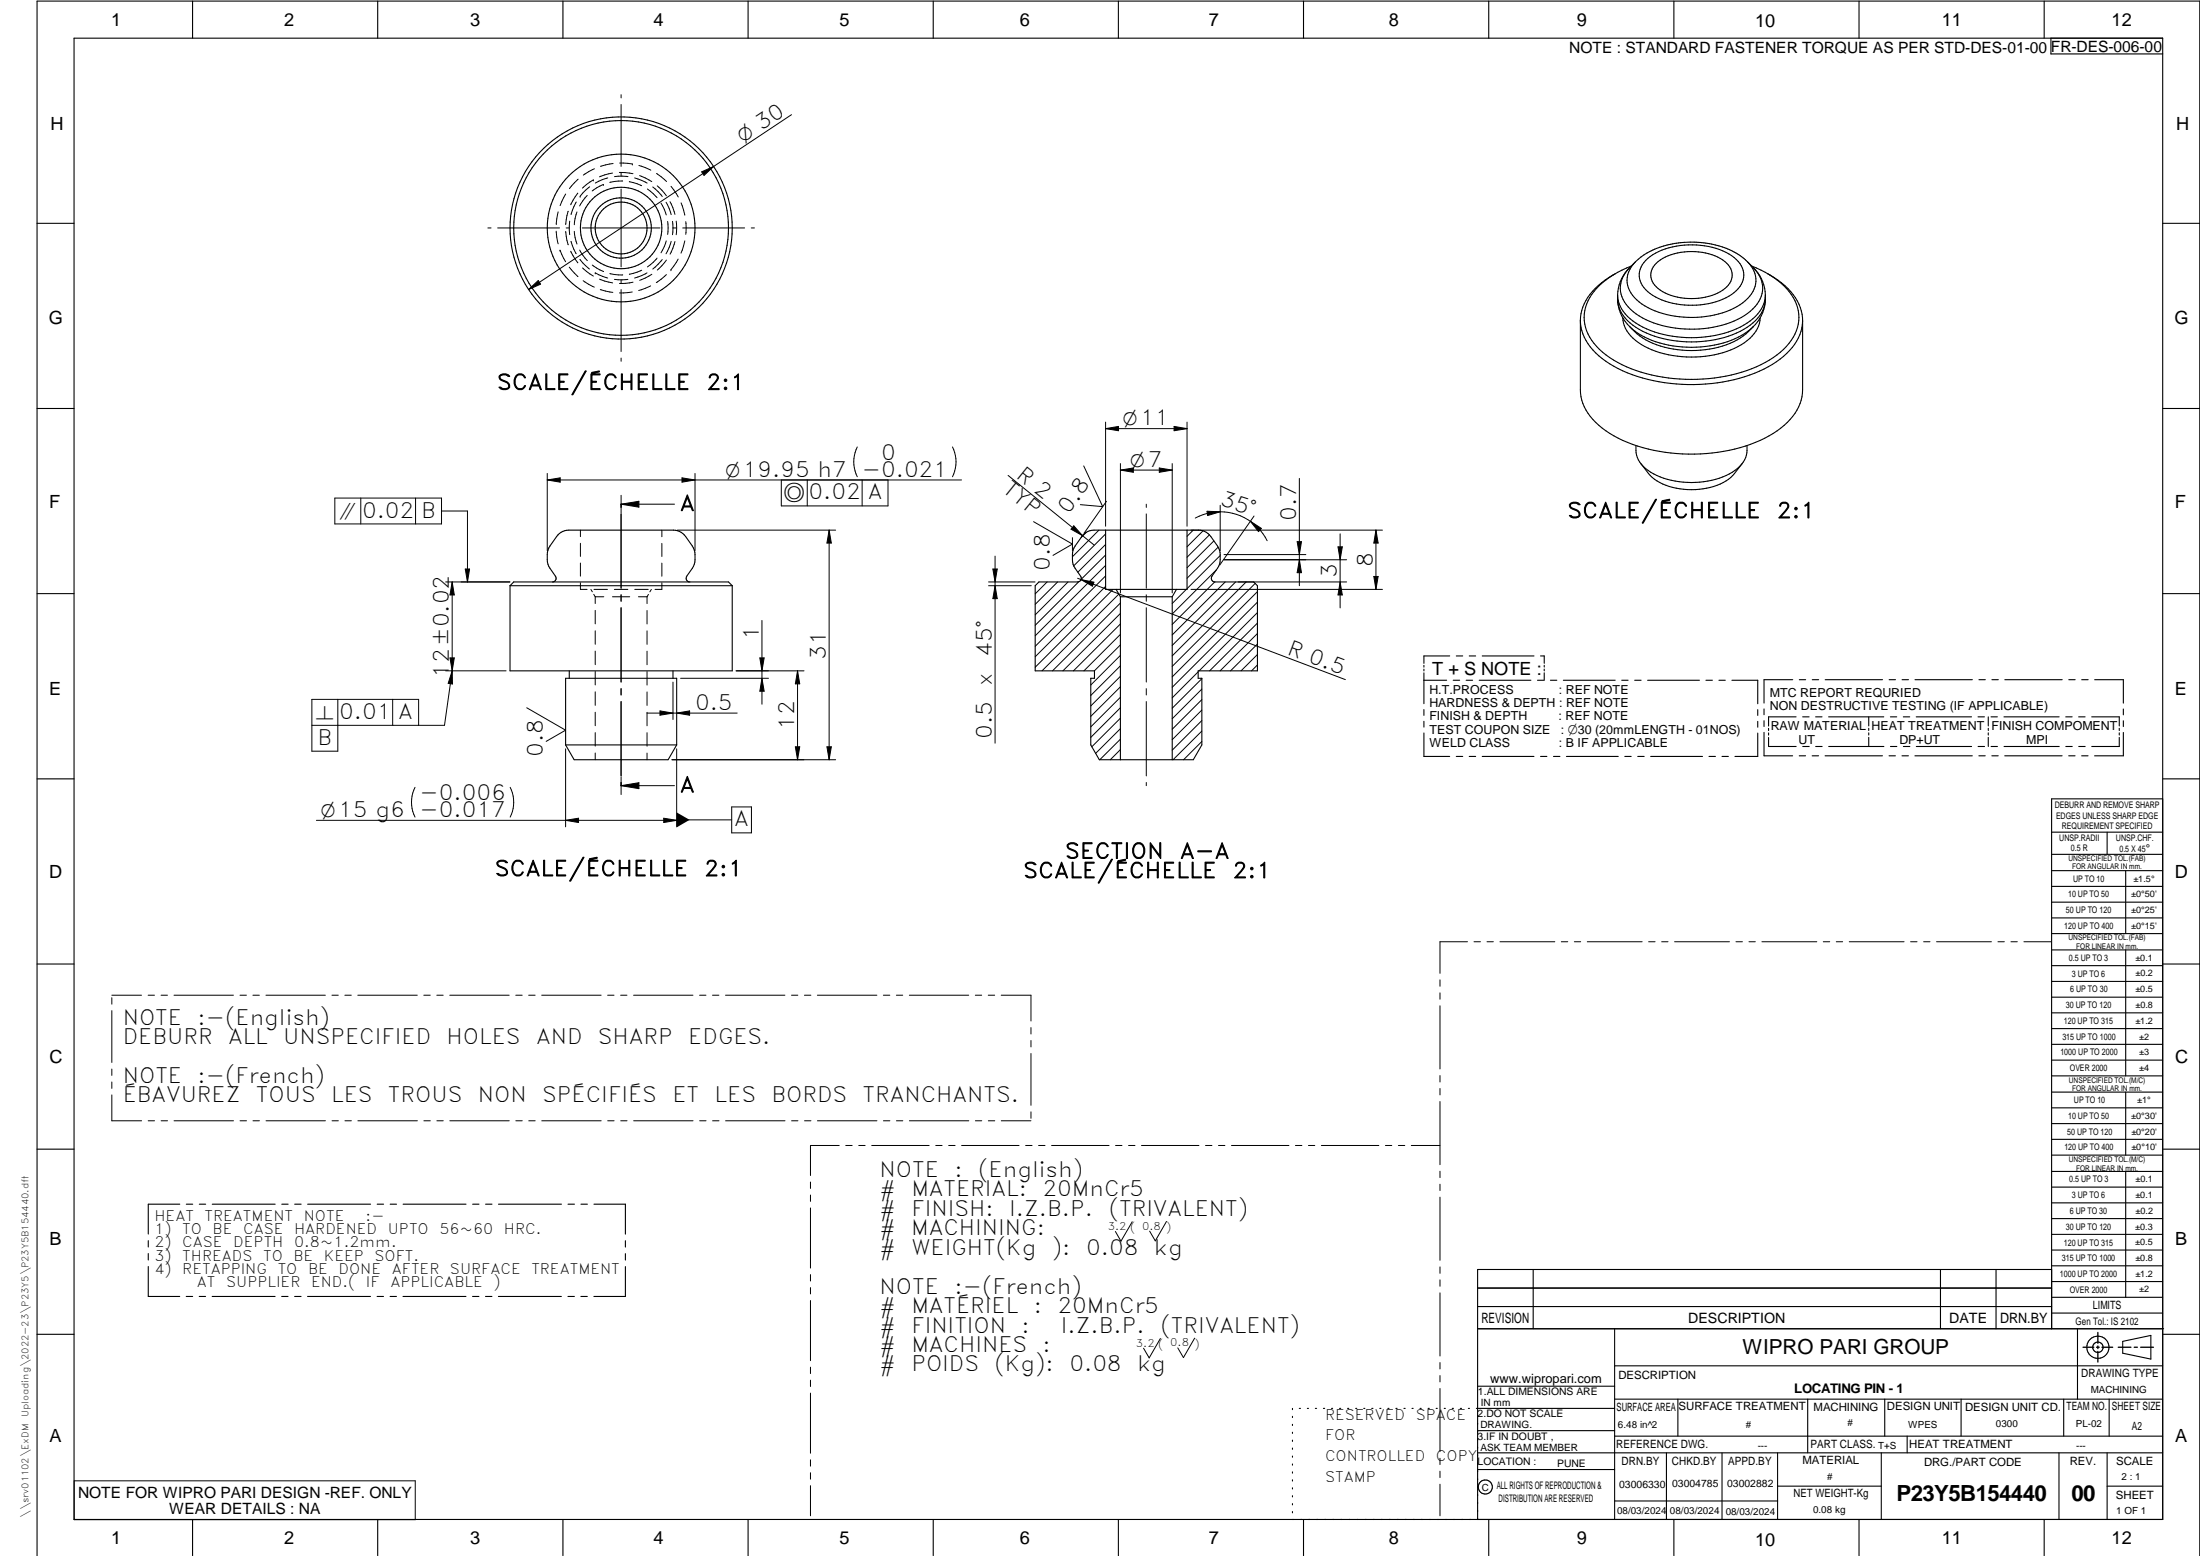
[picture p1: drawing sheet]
<svg xmlns="http://www.w3.org/2000/svg" width="594mm" height="420mm" viewBox="0 0 594 420" stroke-linecap="round" stroke-linejoin="round" font-family="sans-serif">
<g fill="none" stroke="#000" stroke-width=".3">
<path d="M20 10.3h564v400h-564zM52 .3v10M102 .3v10M152 .3v10M202 .3v10M252 .3v10M302 .3v10M352 .3v10M402 .3v10M452 .3v10M502 .3v10M552 .3v10"/>
<path d="M553.8 10.3v4.3h30.2M10 60.3h10M436.3 73.9a16.8 16.8 0 0 0-9.4 10.8l-.1 1.8M436.8 79.7v1.1M436.8 79.7a10 10 0 0 0 5.9 8.1 30.8 30.8 0 0 0 29.1-.6 9.6 9.6 0 0 0 4.9-7.5M439.5 72.9a10.4 10.4 0 0 0-2.7 6.8M440.1 72.2l-.6 .7M440.5 71.8a21.3 21.3 0 0 0-11.7 9.4 10.9 10.9 0 0 0 3.1 13.1 34.3 34.3 0 0 0 20.2 7.9 43.4 43.4 0 0 0 25.7-5 15 15 0 0 0 7.9-10.6 12.5 12.5 0 0 0-5.9-11l-3.1-2.1-3.7-1.7M441.7 70.7a18.9 18.9 0 0 1 8.5-4.5l2-.5a24.4 24.4 0 0 1 18.8 4.1 6.8 6.8 0 0 1 1.5 10.2 19.3 19.3 0 0 1-13 5.6 24.6 24.6 0 0 1-16.9-4.1 6.8 6.8 0 0 1-1.5-10.2l.6-.6-2.2 2.2M444.4 70.3a18.1 18.1 0 0 1 13.7-4.2 15.8 15.8 0 0 1 11.8 5.1 5.5 5.5 0 0 1-1.6 7.8 21.4 21.4 0 0 1-20.4 1.6 8 8 0 0 1-5.2-6l.2-1.9 .6-1.2zM447.2 71.1a15.7 15.7 0 0 1 14.2-2.6 7.7 7.7 0 0 1 6.3 5.2 5.2 5.2 0 0 1-3.2 5.1 16.6 16.6 0 0 1-16.7-.9 4.3 4.3 0 0 1-.6-6.8zM471.9 70.7l1.6 1.6"/>
<path d="M473.4 72.3a10.4 10.4 0 0 1 3.3 7.4M473.4 72.3a7.3 7.3 0 0 1-.1 11.1 24.5 24.5 0 0 1-17 5.5 24.7 24.7 0 0 1-16-5.3 7.2 7.2 0 0 1-.8-10.7M476.7 79.7v1.1M477.3 73.9a17.4 17.4 0 0 1 9.1 10.1 11.4 11.4 0 0 1-3.9 11.4 34.9 34.9 0 0 1-20.4 8.2 45.2 45.2 0 0 1-27.4-5.4 15.2 15.2 0 0 1-7.9-10.8v-.9M584 60.3h10M426.8 86.5v18.8a13.4 13.4 0 0 0 5.9 10.3 39.6 39.6 0 0 0 23.3 7 42.1 42.1 0 0 0 23.9-6.2 14.1 14.1 0 0 0 6.9-11.1v-18.8M436.8 80.8a10 10 0 0 0 5.9 8.1 30.8 30.8 0 0 0 29.1-.5 9.6 9.6 0 0 0 4.9-7.6M436.8 80.8a12 12 0 0 0 8.2 10.7 30.4 30.4 0 0 0 25.4-1l3.1-2.3a20.7 20.7 0 0 1-15.5 6.4 22.9 22.9 0 0 1-16.6-5.1l-1.4-1.3M438.2 85.8a9.7 9.7 0 0 0 5.9 7.8 29.1 29.1 0 0 0 26.1-.5 9.3 9.3 0 0 0 5.1-7.3M476.7 80.8a10.4 10.4 0 0 1-3.3 7.4M10 110.3h10M584 110.3h10"/>
<path d="M441.8 120.3a7.5 7.5 0 0 0 4.8 7.7 23.1 23.1 0 0 0 21.9-1 6.9 6.9 0 0 0 3.3-6.7M470.5 125.2a16.4 16.4 0 0 1-3.8 4.2 19.2 19.2 0 0 1-19.9 0 15.2 15.2 0 0 1-3.7-4.2M137.7 158.2v22.9h60v-22.9M137.7 158.2h60M137.7 158.2l1-1.1h58l1 1.1M186.3 157.1a1 1 0 0 1-.8-1.5 6.6 6.6 0 0 0 2.2-5.8l-.4-1.8-2.5-3.6-1.4-.9-1.5-.3h-28.9l-1 .3-.9 .6-2.6 3.3a6.3 6.3 0 0 0 0 6l1.6 2.5-.1 .8-.8 .4M292.5 144.4l1.3-.9 1.6-.3h28.8l1.1 .3 .9 .6 2.6 3.3a6.3 6.3 0 0 1 0 6l-1.5 2.2-.2 .9a.93 .93 0 0 0 1 .6h10.4l1 1.1v22.9h-16v2.1h1v17.9l-2.3 4h-25.3l-2.4-4v-17.9h1v-2.1h-16v-22.9l1-1.1h10.8l.6-.6-.1-.9a6.5 6.5 0 0 1-2.2-5.8l.4-1.8zM298.5 143.2v16h22v-16M301.4 159.2l1.1 1.9M317.7 159.2l-1.2 1.9M10 160.3h10M302.5 161.1v44"/>
<path d="M302.5 161.1h14M316.5 161.1v44M384.5 179.7v.4M391.5 177.1h-7v2M393.2 177.1h1.8M396.7 177.1h1.8M400.3 177.1h13.9M416 177.1h1v2M417 179.6v.5M584 160.3h10M153.7 181.1v2.1M181.7 181.1v2.1"/>
<path d="M384.5 180.7v.5M384.5 181.7v8.3M384.5 191.6v1.6M384.5 194.8v1.5M384.5 197.9v6.4h7M384.5 183.7h6.1M392.4 183.7h1.8M395.9 183.7h1.8M399.4 183.7h14M415.2 183.7h1.7M417 180.7v.4M417 181.7v2"/>
<path d="M418.7 183.7h1.7M422.2 183.7h14M437.9 183.7h1.7M441.4 183.7h1.8M444.9 183.7h14M460.7 183.7h1.7M464.2 183.7h1.7M467.7 183.7h7v6.3M474.7 191.6v1.6M474.7 194.8v1.6M474.7 198v6.3h-6.2M476.3 191.4v1.6"/>
<path d="M476.3 194.6v1.6M476.3 197.8v6.3h7.8M477.6 199.1v2.5h7.4M477.6 196.7v.6M477.6 197.9v.6M484.1 183.5h-7.8v6.3M485 193.6h-7.4v2.4M485.9 183.5h1.7M486.8 193.6h1.7M489.4 183.5h1.7M490.3 193.6h1.7M492.9 183.5h15.5"/>
<path d="M493.8 193.6h14.9M504.6 193.6v2.4M504.6 196.7v.6M504.6 197.9v.6M504.6 199.1v2.5M510.1 183.5h1.7M510.5 193.6h1.7M513.6 183.5h1.8M514 193.6h1.7M517.1 183.5h15.5M517.5 193.6h14.9M534.1 193.6h1.8"/>
<path d="M534.4 183.5h1.7M536.9 193.6v2.4M536.9 196.7v.6M536.9 197.9v.6M536.9 199.1v2.5M537.6 193.6h1.8M537.9 183.5h1.7M541.1 193.6h14.9M541.4 183.5h15.5M557.8 193.6h1.8M558.6 183.5h1.8M561.3 193.6h1.7"/>
<path d="M562.1 183.5h1.8M564.8 193.6h7.5v2.4M565.6 183.5h7.8v6.4M572.3 196.7v.6M572.3 197.9v.6M572.3 199.1v2.5h-7.5M573.4 191.5v1.5M573.4 194.6v1.6M573.4 197.8v6.3h-7.8M10 210.3h10M152.7 201.1v-17.9h30v17.9M152.7 201.1h30"/>
<path d="M152.7 201.1l2.3 4h25.4l2.3-4M393.2 204.3h1.8M396.7 204.3h1.8M400.3 204.3h13.9M416 204.3h1.7M419.5 204.3h1.7M423 204.3h14M438.8 204.3h1.7M442.2 204.3h1.8M445.7 204.3h14M461.5 204.3h1.7M465 204.3h1.7"/>
<path d="M485.9 204.1h1.7M486.8 201.6h1.7M489.3 204.1h1.8M490.3 201.6h1.7M492.8 204.1h15.5M493.8 201.6h14.9M510.1 204.1h1.7M510.5 201.6h1.7M513.6 204.1h1.7M514 201.6h1.7M517.1 204.1h15.5M517.5 201.6h14.9"/>
<path d="M534.2 201.6h1.7M534.4 204.1h1.7M537.7 201.6h1.7M537.9 204.1h1.7M541.2 201.6h14.9M541.4 204.1h15.4M557.8 201.6h1.8M558.6 204.1h1.7M561.3 201.6h1.8M562.1 204.1h1.8M584 215.7h-30v143.1M584 210.3h10"/>
<path d="M554 230.7h30M554 224.7h30M554 235.1h30M554 239.4h30M569 224.7v6M574 235.1v17M554 243.6h30M554 247.9h30M554 252.1h30M554 256.5h30M574 256.5v34M10 260.3h10"/>
<path d="M554 260.8h30M554 265h30M554 269.3h30M554 273.5h30M554 277.7h30M584 260.3h10M554 282h30M554 286.3h30M554 290.5h30M554 294.9h30M554 299.1h30M574 294.9v17"/>
<path d="M10 310.3h10M554 303.4h30M554 307.7h30M554 311.9h30M554 316.3h30M574 316.3v34M584 310.3h10M40 335v1.7M40 338.5v1.7M48.5 325.2h-8.5v8M50.3 325.2h1.7M53.8 325.2h1.7"/>
<path d="M57.3 325.2h17M76.1 325.2h1.7M79.6 325.2h1.7M83.1 325.2h17M101.8 325.2h1.8M105.4 325.2h1.7M108.9 325.2h17M127.6 325.2h1.7M131.1 325.2h1.8M134.6 325.2h17M153.4 325.2h1.7M156.9 325.2h1.7"/>
<path d="M160.4 325.2h8.5v8M168.9 335v1.7M168.9 338.5v1.8M554 320.5h30M554 324.8h30M554 329.1h30M554 333.3h30M554 337.5h30M40 342v8.1h8.5M50.3 350.1h1.7M53.8 350.1h1.7M57.3 350.1h17"/>
<path d="M76.1 350.1h1.7M79.6 350.1h1.7M83.1 350.1h16.9M101.8 350.1h1.8M105.3 350.1h1.8M108.8 350.1h17M127.6 350.1h1.7M131.1 350.1h1.7M134.6 350.1h17M153.4 350.1h1.7M156.9 350.1h1.7M168.9 342v8.1h-8.5"/>
<path d="M399 358.8h185.3M399 352.8h155M399 347.8h155M414 342.8v16M436 358.8v51.5M524 342.8v16M539 342.8v16M554 342.8h-155v67.5M554 341.8h30M554 346.1h30M554 350.3h30M554 354.6h30"/>
<path d="M561 358.8v19M10 360.3h10M399 374.3h37M436 377.8h148M453.1 377.8v10M488.1 377.8v14.5M508.9 377.8v10M529.6 377.8v10M557.3 377.8v10M569.5 377.8v10M573.2 362.2l7.6-1.6v6.4l-7.6-1.6zM584 368.8h-148"/>
<path d="M584 360.3h10M349 380.3v.3M349 382.4v.4M349 384.6v.3M349 386.7v.4M349 388.9v.3M349 391v.4M349 393.2v.3M349 395.3v.3M349 397.4v.4M349 399.6v.3M350.9 380.3h.3"/>
<path d="M353 380.3h.3M355.2 380.3h.3M357.4 380.3h.3M359.6 380.3h.3M361.7 380.3h.3M363.9 380.3h.3M366.1 380.3h.3M368.3 380.3h.3M370.4 380.3h.3M372.6 380.3h.3M374.8 380.3h.3M376.9 380.3h.4"/>
<path d="M379.1 380.3h.3M381.3 380.3h.3M383.4 380.3h.4M385.6 380.3h.4M387.8 380.3h.3M390 380.3h.3M392.1 380.3h.4M394.3 380.3h.4M396.5 380.3h.3M399 392.3h185M399 386.3h37M399 396.8h37"/>
<path d="M436 380.3h-37.3M436 387.8h148M450 392.3v18M465 392.3v18M480 392.3v18M508 392.3v18M515 387.8v4.5M556 392.3v18M569 392.3v18M52 410.3v9.8M102 410.3v9.8M152 410.3v9.8"/>
<path d="M202 410.3v9.8M252 410.3v9.8M302 410.3v9.8M349 401.7v.4M349 403.9v.3M349 406v.4M349 408.2v.3M352 410.3v9.8M402 410.3v9.8M436 405.3h44M452 410.3v9.8M480 401.3h28"/>
<path d="M502 410.3v9.8M552 410.3v9.8M569 401.3h15M10 420.1v-419.8h584v419.8"/>
<circle cx="167.7" cy="61.6" r="29"/>
<circle cx="167.7" cy="61.6" r="11"/>
<circle cx="167.7" cy="61.6" r="7"/>
<circle cx="167.7" cy="61.6" r="20"/>
<circle cx="167.7" cy="61.5" r="8.2"/>
<circle cx="167.7" cy="61.6" r="30"/>
<circle cx="566.5" cy="363.8" r="3"/>
<circle cx="566.5" cy="363.8" r="1.41"/>
<circle cx="401.1" cy="401.5" r="1.91"/>
</g>
<g fill="none" stroke="#000" stroke-width=".27">
<path d="M167.7 25.6v.8M167.7 28.2v16.7M213.7 31l-71 47.2M150.7 57.2l-.5 3.4M152.8 52.4l-1.5 3.1M153.4 57l-.6 3.6M153.9 59.7v3.7M155.6 54.5l-1.4 3.4M155.8 57.2l-.5 1.8-.2 1.7M156 52.2l-1.9 3.1M156 52.2h.1M156.1 48.4l-2.3 2.5"/>
<path d="M156.6 53h.1M158.6 52.8l-2.1 2.8M159.2 50.4l-2.5 2.6M160.2 48.6l-2.9 2.2M160.2 48.6h.1M160.5 45.6l-3 1.7M162.9 49.8l-3 1.8M162.9 49.8h.1M164.1 48l-3.3 1.4M165.4 46.7l-3.5 1.1M165.6 44.2l-3.4 .7M167.3 46.6l3.6 .3"/>
<path d="M167.3 44l3.5 .3M167.7 46.7v.9M167.7 51.1v21M168.1 48.9l-3.5 .4M169.6 47.7h-3.7M169.9 49.1l3.4 1M170.8 44.3h.1M171.4 48l3.3 1.4M172.5 44.7l3.2 1.3M172.7 47.4l3.3 1.6M174.8 51l2.6 2.4M176.3 50.5l2.5 2.6"/>
<path d="M177.3 46.8l2.7 2.2M177.5 50.2l2.5 2.7M178.5 54.8l1.4 3.2M179.9 54.6l.8 1.7 .5 1.7M180.3 59.8v3.5M180.9 54.5l1.4 3.4M181.2 50.3l1.9 2.9M181.6 59.8l.1 1.8M182.6 59.7v3.7M183.9 54.8l1 3.3M185.2 59.9v3.4M189.5 46.4l3.2-1.4-2.6 2.4z"/>
<path d="M131.7 61.6h.9M134.4 61.6h16.7M142.7 78.2l2.6-2.4 .7 .9zM150.2 62.4l.5 3.4M151.2 67.6h.1M151.2 67.6l1.5 3.1M152.8 62.5l.6 3.6M152.9 61.6h.8M153.7 72.1l2.4 2.6M154.1 67.8l1.9 3.2M154.2 65.2l1.4 3.3M155.1 62.5l.2 1.6 .5 1.8"/>
<path d="M156.5 67.5l2.1 2.9M156.6 70.1l2.6 2.5M157.2 61.6h21M157.3 72.3l2.9 2.2M157.5 75.8l3 1.7M159.9 71.6l3 1.7M160.7 73.7h.1M160.7 73.7l3.4 1.4M161.9 75.4l3.5 1M162.1 78.2l3.4 .8M162.9 73.3h.1M164.7 73.9l3.5 .3"/>
<path d="M165.9 75.4h3.7M167.7 75.6v.8M167.7 78.2v16.7M170.7 78.8l-3.4 .3M170.9 76.2l-3.6 .3M173.3 73l-3.4 1M174.7 73.7l-3.3 1.4M175.7 77.2l-3.2 1.2M176 74.1l-3.3 1.6M177.4 69.7l-2.6 2.4M178.8 70.1l-2.5 2.5M179.9 65l-.5 1.6-.9 1.7"/>
<path d="M180 74.1l-2.8 2.2M180 70.2l-2.5 2.7M181.2 72.8h.1M181.2 65.2l-1.4 3.3M181.7 61.6l-.1 1.8M181.7 61.6h.9M182.3 65.2l-1.4 3.4M183.1 70l-1.9 2.8M184.4 61.6h16.7M184.9 65l-1 3.3M202.9 61.6h.8M167.7 96.7v.9"/>
<path d="M298.5 114v28.1M298.5 115.7l3.5-.6v1.2zM298.5 115.7h22M317 115.1l3.5 .6-3.5 .6zM320.5 114v28.1M90.4 134.5h28.8v7h-28.8zM97.4 134.5v7M112.2 134.5v7M119.2 138h7v19.1M147.8 129.6l3.5-.6v1.2zM147.8 127.8v20.9M147.8 129.6h111.8"/>
<path d="M167.7 133.8v4.8M167.7 138.8v20M167.7 136.1h14.4M167.7 136.1l4.8-.7v1.5zM184.2 129l3.5 .6-3.5 .6zM187.7 127.8v20.9M218 129.6v7M231.5 120.7a9 9 0 0 0 0 8M232.8 129.6v7M239.8 129.6v7h-28.8v-7M257.2 120.7a9 9 0 0 1 0 8M272.2 128.4l23.2 18.8"/>
<path d="M292.6 125.8l5.2 11-6.1-.5M298.8 135.4l-6.1 8.6M302.5 125.2v34.9M302.5 126.9l3.5-.5v1.1zM302.5 126.9h14M309.5 136.1v.9M309.5 138.8v20M313 126.4l3.5 .5-3.5 .6zM316.5 125.2v34.9M325.9 138l3.6 .2-3.4 1zM329.5 138.2a14.2 14.2 0 0 1 12.7 7.8M329.5 136.4v12.3"/>
<path d="M329.5 138.2l-3.5 .4-3.2 1.3M338.6 139.3l-9.2 13.3M350.9 129.2v29M120.3 157.1h17.4M122.1 157.1v24M122.1 157.1l.6 3.6h-1.2zM125.6 153.6h1.2l-.6 3.5zM156.7 157.4v1.8h1.8M156.7 143.2v1.7M156.7 146.7v3.5M156.7 152v3.6M159.6 159.2l.3 .6"/>
<path d="M160.4 159.2h3.6M165.9 159.2h3.6M171.4 159.2h3.6M175.9 159.2l-.4 .6M178.7 157.4v1.8h-1.8M178.7 143.2v1.7M178.7 146.7v3.6M178.7 152.1v3.5M182.9 143.2h42.8M223.9 143.2l.6 3.4h-1.2zM223.9 143.2v61.9M266.9 158.2h11.6"/>
<path d="M266.9 157.1h12.6M268.1 153.6h1.2l-.6 3.5zM268.7 158.2l.6 3.4h-1.2zM268.7 150.2v50.5M279.1 140.9l10.5 6-5.3 3.1M282.8 157.1l-3.3 3.3M285.6 157.1l-6.1 6.1M288.4 157.1l-8.9 8.9M289.6 145.2v3.5M290 142l2.3 2.6-3.1-1.7zM291 156.1l72.3 27.4M291.3 157.1l-11.8 11.7"/>
<path d="M291.9 156.5l3.5 .7-.4 1.1zM293.3 143.7l-1.4 1.5M296.7 143.2l-7.1 7.1M298.5 149.9l-6.6 6.6M298.5 152.7l-19 19M298.5 155.5l-19 19M298.5 158.3l-19 19M298.5 144.2l-8.5 8.6M298.5 147l-7.4 7.5M300.6 159.2l-21.1 21M320.4 159.2l-3.9 3.8M321.6 159.2h51.7"/>
<path d="M321.6 143.2h51.7M322.2 143.2l-1.7 1.6M324.9 143.3l-4.4 4.4M326.6 144.4l-6.1 6.1M327.8 146.1l-7.3 7.2M328 157.1l-11.5 11.5M328.5 153.9l-12 11.9M328.9 147.7l-8.4 8.4M329.5 150l-9 9M330.5 151.2h33.1M330.5 149.8h22.1M330.8 157.1l-14.3 14.3"/>
<path d="M333.7 157.1l-17.2 17.2M334.4 157.1h29.2M336.5 157.1l-20 20M337.6 140.8l3 1.9-.8 .9zM338.9 157.5l-22.4 22.4M339.5 159.8l-23 23M350.3 146.3h1.1l-.5 3.5zM350.9 151.2l.5 3.4h-1.1zM361.3 147.7h1.2l-.6 3.5zM361.9 144.1v20M361.9 157.1l.6 3.6h-1.2zM371 155.7h1.1l-.5 3.5z"/>
<path d="M371.6 143.2l.5 3.4h-1.1zM371.6 143.2v16M121.5 177.7h1.2l-.6 3.4zM160.3 160.5l.4 .6M160.7 161.1v1.9M160.7 164.8v3.7M160.7 170.3v3.7M160.7 175.8v3.7M160.7 161.1h2.3M165.4 161.1h4.6M167.7 160.6v1.7M167.7 164.1v20.1"/>
<path d="M172.4 161.1h2.3M174.7 161.1v1.9M174.7 164.8v3.7M174.7 170.3v3.7M174.7 175.8v3.7M175.1 160.5l-.4 .6M205.2 177.7h1.1l-.5 3.4zM205.8 167.5v22.7M302.1 160.4l-20.7 20.7M302.5 177l-8 8M302.5 179.8l-8 8M302.5 174.1l-7 7"/>
<path d="M302.5 171.3l-9.8 9.8M302.5 168.5l-12.6 12.6M302.5 165.7l-15.5 15.4M302.5 162.8l-18.3 18.3M309.5 160.6v1.7M309.5 164.1v20.1M339.5 179.6l-1.5 1.5M339.5 171.1l-10 10M339.5 176.7l-4.4 4.4M339.5 168.3l-12.9 12.8M339.5 162.6l-23 23M339.5 173.9l-7.2 7.2"/>
<path d="M339.5 165.4l-15.7 15.7M91.2 188.8v14h-7v-14h28.8v7.1M106 188.8v7.1M120.3 181.1h16.4M122.1 181.1l.1 3.6-1.2-.2zM122.1 181.1l-2.1 14.8h-35.8M142.2 191.1l10.5 6.1-5.2 3M160.7 181.3v3.7M160.7 186.8v3.7M160.7 192.3v3.7M160.7 197.8v3.7M167.7 185.9v1.8"/>
<path d="M167.7 189.4v20.1M174.7 181.3v3.7M174.7 186.8v3.7M174.7 192.3v3.7M174.7 197.8v3.7M174.7 192.6h24.4M178.2 192l3.5 .6-3.5 .5zM181.7 184.2v10.1M182.7 192.6l3.5-.6v1.1zM183.8 183.2h23.7M198.8 181.1h18.3M205.8 183.2l.5 3.4h-1.1z"/>
<path d="M215.4 181.1v24M215.4 181.1l.6 3.6h-1.2zM302.5 182.6l-8 8M302.5 185.5l-8 7.9M302.5 188.3l-8 8M302.5 191.1l-8 8M302.5 199.6l-5.5 5.5M302.5 193.9l-7.7 7.8M302.5 196.8l-6.6 6.6M309.5 185.9v1.8M309.5 189.4v20.1M323.5 181.4l-7 7"/>
<path d="M324.5 197.4l-7.7 7.7M324.5 183.3l-8 7.9M324.5 186.1l-8 8M324.5 188.9l-8 8M324.5 191.7l-8 8M324.5 194.6l-8 8M112.1 212.6a9 9 0 0 0 0 8M137.8 212.6a9 9 0 0 1 0 8M152.7 202.2v21.1M160.7 203.3v1.8M167.7 212.2l4.8-.9v1.7zM167.7 209.8v4.7"/>
<path d="M167.7 212.2h14.4M174.7 203.3v1.8M181.5 205.1h44.2M182.7 202.2v21.1M197.6 217.9h5.3v7h-5.3zM214.8 201.7h1.2l-.6 3.4zM223.3 201.7h1.2l-.6 3.4zM302.5 202.4l-2.7 2.7M309.5 211.3v.9M324.5 200.2l-4.9 4.9M85.4 221.5h97.3M152.7 221.5l3.5-.6v1.2z"/>
<path d="M179.2 220.9l3.5 .6-3.5 .6zM182.7 221.4h14.9M396.3 254.3h-7.5v8.5M398 254.3h1.8M401.5 254.3h1.8M405 254.3h14.9M421.6 254.3h1.7M425.1 254.3h1.7M428.6 254.3h14.8M445.2 254.3h1.7M448.7 254.3h1.7M452.2 254.3h14.8"/>
<path d="M468.8 254.3h1.7M472.3 254.3h1.7M475.8 254.3h14.8M492.4 254.3h1.7M495.9 254.3h1.7M499.4 254.3h14.8M515.9 254.3h1.8M519.4 254.3h1.8M522.9 254.3h14.9M539.5 254.3h1.7M543 254.3h1.7M546.5 254.3h7.4"/>
<path d="M30.2 268.7h8M30.2 269.4v1.7M30.2 272.9v14M40 268.7h1.7M43.5 268.7h1.7M47 268.7h16M64.8 268.7h1.7M68.3 268.7h1.7M71.8 268.7h16.1M89.6 268.7h1.7M93.1 268.7h1.8M96.6 268.7h16.1"/>
<path d="M114.4 268.7h1.8M118 268.7h1.7M121.4 268.7h16.1M139.3 268.7h1.7M142.8 268.7h1.7M146.3 268.7h16M164.1 268.7h1.7M167.6 268.7h1.7M171.1 268.7h16M188.9 268.7h1.7M192.4 268.7h1.7M195.9 268.7h16.1"/>
<path d="M213.7 268.7h1.7M217.2 268.7h1.8M220.7 268.7h16.1M238.5 268.7h1.8M242.1 268.7h1.7M245.5 268.7h16.1M263.4 268.7h1.7M266.9 268.7h1.7M270.4 268.7h8v7M278.4 277.5v1.7M388.8 264.6v1.7M388.8 268.1v1.7"/>
<path d="M388.8 271.6v17M30.2 295.7v6.9h8M30.2 288.7v1.7M30.2 292.2v1.7M278.4 281v1.7M278.4 284.5v14M388.8 290.4v1.8M388.8 293.9v1.8M388.8 297.4v17.1M40 302.6h1.7M43.5 302.6h1.7M47 302.6h16"/>
<path d="M64.8 302.6h1.8M68.3 302.6h1.8M71.8 302.6h16.1M89.7 302.6h1.7M93.1 302.6h1.8M96.6 302.6h16.1M114.5 302.6h1.7M118 302.6h1.7M121.5 302.6h16M139.3 302.6h1.7M142.8 302.6h1.7M146.3 302.6h16"/>
<path d="M164.1 302.6h1.7M167.6 302.6h1.7M171.1 302.6h16M188.9 302.6h1.8M192.4 302.6h1.8M195.9 302.6h16.1M213.8 302.6h1.7M217.2 302.6h1.8M218.9 319.2v1.7M220.7 302.6h16.1M226.6 309.3h-7.7v8.1M228.4 309.3h1.7"/>
<path d="M231.9 309.3h1.7M235.4 309.3h15.5M238.6 302.6h1.7M242.1 302.6h1.7M245.6 302.6h16M252.7 309.3h1.7M256.2 309.3h1.7M259.7 309.3h15.5M263.4 302.6h1.7M266.9 302.6h1.7M270.4 302.6h8M277 309.3h1.7"/>
<path d="M278.4 300.2v1.8M280.5 309.3h1.7M284 309.3h15.5M301.2 309.3h1.8M304.8 309.3h1.7M308.2 309.3h15.6M325.5 309.3h1.8M329 309.3h1.8M332.5 309.3h15.6M349.8 309.3h1.8M353.3 309.3h1.7M356.8 309.3h15.5"/>
<path d="M374.1 309.3h1.7M377.6 309.3h1.7M381.1 309.3h7.7M388.8 316.3v1.7M388.8 319.8v1.7M218.9 322.7v1.7M218.9 326.2v16.2M305.7 329.9l-3 5.3-1.5-2.7M315 329.8l-3 5.3-1.6-2.7M388.8 323.3v17M218.9 344.2v1.7M218.9 347.7v1.7"/>
<path d="M218.9 351.2v16.2M388.8 342.1v1.7M388.8 345.6v1.7M388.8 349.1v17.1M218.9 369.2v1.7M218.9 372.7v1.7M218.9 376.2v16.2M313.3 361.4l-3 5.3-1.5-2.7M322.6 361.3l-3 5.3-1.6-2.6M388.8 367.9v1.8M388.8 371.4v1.7M388.8 374.9v17.1"/>
<path d="M20 399.9h92.1v10.5h-92.1zM218.9 394.2v1.7M218.9 397.7v1.7M388.8 393.8v1.7M388.8 397.3v1.7M218.9 401.2v8.1M388.8 400.8v8.5"/>
</g>
<path d="M566.5 359.8v2.9M562.5 363.8h2.9M566.1 363.8h.8M566.5 363.5v.7M566.5 364.9v2.9M567.6 363.8h2.9M572 363.8h3.4M576.3 363.8h.9M578.1 363.8h3.4" fill="none" stroke="#000" stroke-width=".36"/>
<g fill="#000">
<path d="M189.5 46.4l3.2-1.4-2.6 2.4zM142.7 78.2l2.6-2.4 .7 .9zM298.5 115.7l3.5-.6v1.2zM317 115.1l3.5 .6-3.5 .6zM147.8 129.6l3.5-.6v1.2zM167.7 136.1l4.8-.7v1.5zM184.2 129l3.5 .6-3.5 .6zM302.5 126.9l3.5-.5v1.1zM313 126.4l3.5 .5-3.5 .6zM325.9 138l3.6 .2-3.4 1zM125.6 153.6h1.2l-.6 3.5zM223.9 143.2l.6 3.4h-1.2z"/>
<path d="M268.1 153.6h1.2l-.6 3.5zM290 142l2.3 2.6-3.1-1.7zM291.9 156.5l3.5 .7-.4 1.1zM337.6 140.8l3 1.9-.8 .9zM350.9 151.2l.5 3.4h-1.1zM350.3 146.3h1.1l-.5 3.5zM361.3 147.7h1.2l-.6 3.5zM371.6 143.2l.5 3.4h-1.1zM371 155.7h1.1l-.5 3.5zM122.1 157.1l.6 3.6h-1.2zM121.5 177.7h1.2l-.6 3.4zM205.2 177.7h1.1l-.5 3.4z"/>
<path d="M268.7 158.2l.6 3.4h-1.2zM361.9 157.1l.6 3.6h-1.2zM122.1 181.1l.1 3.6-1.2-.2zM178.2 192l3.5 .6-3.5 .5zM182.7 192.6l3.5-.6v1.1zM205.8 183.2l.5 3.4h-1.1zM215.4 181.1l.6 3.6h-1.2zM167.7 212.2l4.8-.9v1.7zM182.7 219.4l3.5 2-3.5 2zM214.8 201.7h1.2l-.6 3.4zM223.3 201.7h1.2l-.6 3.4zM152.7 221.5l3.5-.6v1.2z"/>
<path d="M179.2 220.9l3.5 .6-3.5 .6z"/>
</g>
<g font-size="6">
<text x="512.1" y="405.2">P23Y5B154440</text>
<text x="559.4" y="405.2">00</text>
</g>
<g font-size="5.7">
<text x="134.2" y="105.2">SCALE/ÉCHELLE</text>
<text x="190.7" y="105.2">2:1</text>
<text x="237.9" y="124.2">0</text>
<text x="274.2" y="128.8" transform="rotate(39 274.2 128.8)">R 2</text>
<text x="183.6" y="137.9">A</text>
<text x="218.3" y="134.9">0.02 A</text>
<text x="270.4" y="132.5" transform="rotate(39 270.4 132.5)">TYP</text>
<text x="329.2" y="136.5" transform="rotate(17 329.2 136.5)">35°</text>
<text x="97.8" y="139.7">0.02 B</text>
<text x="288.7" y="139.1" transform="rotate(-55 288.7 139.1)">0.8</text>
<text x="350" y="140.6" transform="rotate(-90 350 140.6)">0.7</text>
<text x="423.2" y="139.9">SCALE/ÉCHELLE</text>
<text x="479.8" y="139.9">2:1</text>
<text x="283.5" y="154.1" transform="rotate(-90 283.5 154.1)">0.8</text>
<text x="370.7" y="153.1" transform="rotate(-90 370.7 153.1)">8</text>
<text x="361" y="156.1" transform="rotate(-90 361 156.1)">3</text>
<text x="204.9" y="172.7" transform="rotate(-90 204.9 172.7)">1</text>
<text x="223" y="178.1" transform="rotate(-90 223 178.1)">31</text>
<text x="267.8" y="177.3" transform="rotate(-90 267.8 177.3)">45°</text>
<text x="347.3" y="176.5" transform="rotate(21 347.3 176.5)">R 0.5</text>
<text x="121.2" y="183" transform="rotate(-90 121.2 183)">12±0.02</text>
<text x="267.8" y="185.1" transform="rotate(-90 267.8 185.1)">x</text>
<text x="187.7" y="191.7">0.5</text>
<text x="91.6" y="194.1">0.01 A</text>
<text x="214.5" y="197.1" transform="rotate(-90 214.5 197.1)">12</text>
<text x="85.7" y="201.1">B</text>
<text x="267.8" y="199.5" transform="rotate(-90 267.8 199.5)">0.5</text>
<text x="146.6" y="204.3" transform="rotate(-90 146.6 204.3)">0.8</text>
<text x="183.6" y="213.9">A</text>
<text x="113.3" y="216.1">-0.006</text>
<text x="198.3" y="223.1">A</text>
<text x="287.6" y="231.8">SECTION</text>
<text x="318.6" y="231.8">A-A</text>
<text x="133.6" y="236.5">SCALE/ÉCHELLE</text>
<text x="190.2" y="236.5">2:1</text>
<text x="276.3" y="237.1">SCALE/ÉCHELLE</text>
<text x="332.9" y="237.1">2:1</text>
<text x="33.1" y="276.7">NOTE</text>
<text x="33.1" y="281.9">DEBURR</text>
<text x="53.3" y="276.7">:-(English)</text>
<text x="61.6" y="281.9">ALL</text>
<text x="76.5" y="281.9">UNSPECIFIED</text>
<text x="120.6" y="281.9">HOLES</text>
<text x="144.8" y="281.9">AND</text>
<text x="161.5" y="281.9">SHARP</text>
<text x="185.9" y="281.9">EDGES.</text>
<text x="33.1" y="292.4">NOTE</text>
<text x="53.4" y="292.4">:-(French)</text>
<text x="33.1" y="297.7">ÉBAVUREZ</text>
<text x="69.1" y="297.7">TOUS</text>
<text x="89.4" y="297.7">LES</text>
<text x="104.8" y="297.7">TROUS</text>
<text x="129.1" y="297.7">NON</text>
<text x="146.4" y="297.7">SPÉCIFIÉS</text>
<text x="181.6" y="297.7">ET</text>
<text x="193" y="297.7">LES</text>
<text x="208.3" y="297.7">BORDS</text>
<text x="232.9" y="297.7">TRANCHANTS.</text>
<text x="237.5" y="317.8">NOTE</text>
<text x="257.7" y="317.8">:</text>
<text x="264.2" y="317.8">(English)</text>
<text x="237.5" y="323.1">#</text>
<text x="246.1" y="323.1">MATERIAL:</text>
<text x="281.5" y="323.1">20MnCr5</text>
<text x="237.5" y="328.3">#</text>
<text x="246.1" y="328.3">FINISH:</text>
<text x="272.5" y="328.3">I.Z.B.P.</text>
<text x="299.4" y="328.3">(TRIVALENT)</text>
<text x="237.5" y="333.6">#</text>
<text x="246.1" y="333.6">MACHINING:</text>
<text x="237.5" y="338.8">#</text>
<text x="246.1" y="338.8">WEIGHT(Kg</text>
<text x="284" y="338.8">):</text>
<text x="293.3" y="338.8">0.08</text>
<text x="311.6" y="338.8">kg</text>
<text x="237.5" y="349.3">NOTE</text>
<text x="257.7" y="349.3">:-(French)</text>
<text x="237.5" y="354.6">#</text>
<text x="237.5" y="359.8">#</text>
<text x="246.1" y="354.6">MATÉRIEL</text>
<text x="246.1" y="359.8">FINITION</text>
<text x="275.9" y="359.8">:</text>
<text x="279.2" y="354.6">:</text>
<text x="285.6" y="354.6">20MnCr5</text>
<text x="286.5" y="359.8">I.Z.B.P.</text>
<text x="313.4" y="359.8">(TRIVALENT)</text>
<text x="237.5" y="365.1">#</text>
<text x="246.1" y="365.1">MACHINES</text>
<text x="281.6" y="365.1">:</text>
<text x="237.5" y="370.3">#</text>
<text x="246.1" y="370.3">POIDS</text>
<text x="268.6" y="370.3">(Kg):</text>
<text x="288.8" y="370.3">0.08</text>
<text x="307.1" y="370.3">kg</text>
</g>
<text font-size="5.6" x="470.5" y="365.5">WIPRO PARI GROUP</text>
<g font-size="5.4">
<text x="200.6" y="38.7" transform="rotate(-34 200.6 38.7)">O 30</text>
<text x="303.2" y="114.9">O11</text>
<text x="195.9" y="128.7">O19.95 h7 -0.021</text>
<text x="305.2" y="126.1">O7</text>
<text x="211.6" y="134.9">a</text>
<text x="91.7" y="139.7">i</text>
<text x="85.3" y="194.1">n</text>
<text x="86.7" y="220.6">O15 g6 -0.017</text>
</g>
<g font-size="4.9">
<text x="30" y="7">1</text>
<text x="76.7" y="7">2</text>
<text x="127" y="7">3</text>
<text x="176.5" y="7">4</text>
<text x="226.7" y="7">5</text>
<text x="275.4" y="7">6</text>
<text x="326.4" y="7">7</text>
<text x="375" y="7">8</text>
<text x="425.8" y="7">9</text>
<text x="473.9" y="7.4">10</text>
<text x="524.3" y="7">11</text>
<text x="570.2" y="7">12</text>
<text x="13.6" y="35.2">H</text>
<text x="587.6" y="35.2">H</text>
<text x="13.2" y="87.5">G</text>
<text x="587.2" y="87.5">G</text>
<text x="13.3" y="137.1">F</text>
<text x="587.3" y="137.1">F</text>
<text x="386.8" y="182.3">T + S NOTE :</text>
<text x="13.3" y="187.6">E</text>
<text x="587.3" y="187.6">E</text>
<text x="13.3" y="237">D</text>
<text x="587.3" y="237">D</text>
<text x="13.4" y="287.1">C</text>
<text x="587.4" y="287.1">C</text>
<text x="13.4" y="336.3">B</text>
<text x="587.4" y="336.3">B</text>
<text x="13.4" y="389.3">A</text>
<text x="587.4" y="389.3">A</text>
<text x="30" y="417">1</text>
<text x="76.7" y="417">2</text>
<text x="127" y="417">3</text>
<text x="176.5" y="417">4</text>
<text x="226.7" y="417">5</text>
<text x="275.4" y="417">6</text>
<text x="326.4" y="417">7</text>
<text x="375" y="417">8</text>
<text x="425.8" y="417">9</text>
<text x="473.9" y="417.4">10</text>
<text x="524.3" y="417">11</text>
<text x="570.2" y="417">12</text>
</g>
<g font-size="4.2">
<text x="423.7" y="14.3">NOTE : STANDARD FASTENER TORQUE AS PER STD-DES-01-00</text>
<text x="553.8" y="14">FR-DES-006-00</text>
<text x="21.1" y="404.4">NOTE FOR WIPRO PARI DESIGN -REF. ONLY</text>
<text x="45.7" y="408.9">WEAR DETAILS : NA</text>
</g>
<g font-size="3.9">
<text x="41.7" y="329.6">HEAT</text>
<text x="55.2" y="329.6">TREATMENT</text>
<text x="82" y="329.6">NOTE</text>
<text x="98.7" y="329.6">:-</text>
<text x="41.7" y="333.2">1)</text>
<text x="49.2" y="333.2">TO</text>
<text x="57.4" y="333.2">BE</text>
<text x="65.6" y="333.2">CASE</text>
<text x="79.4" y="333.2">HARDENED</text>
<text x="104.7" y="333.2">UPTO</text>
<text x="118.7" y="333.2">56~60</text>
<text x="136.1" y="333.2">HRC.</text>
<text x="41.7" y="336.8">2)</text>
<text x="41.7" y="340.4">3)</text>
<text x="49.2" y="340.4">THREADS</text>
<text x="49.2" y="336.8">CASE</text>
<text x="63" y="336.8">DEPTH</text>
<text x="71" y="340.4">TO</text>
<text x="79.3" y="340.4">BE</text>
<text x="79.4" y="336.8">0.8~1.2mm.</text>
<text x="87.5" y="340.4">KEEP</text>
<text x="101.1" y="340.4">SOFT.</text>
<text x="41.7" y="344">4)</text>
<text x="49.2" y="344">RETAPPING</text>
<text x="53.2" y="347.6">AT</text>
<text x="61.1" y="347.6">SUPPLIER</text>
<text x="75" y="344">TO</text>
<text x="83.2" y="344">BE</text>
<text x="84" y="347.6">END.(</text>
<text x="91.4" y="344">DONE</text>
<text x="98.8" y="347.6">IF</text>
<text x="105.4" y="347.6">APPLICABLE</text>
<text x="105.8" y="344">AFTER</text>
<text x="121.5" y="344">SURFACE</text>
<text x="133.2" y="347.6">)</text>
<text x="143.5" y="344">TREATMENT</text>
<text x="357.8" y="383.4">RESERVED</text>
<text x="382.3" y="383.4">SPACE</text>
<text x="357.8" y="388.9">FOR</text>
<text x="357.8" y="394.5">CONTROLLED</text>
<text x="387.8" y="394.5">COPY</text>
<text x="357.8" y="400.1">STAMP</text>
</g>
<g font-size="3.8">
<text x="400.1" y="357.1">REVISION</text>
<text x="455.9" y="357.1">DESCRIPTION</text>
<text x="526.4" y="357.1">DATE</text>
<text x="540.1" y="357.1">DRN.BY</text>
</g>
<text font-size="3.6" x="484.5" y="376.2">LOCATING PIN - 1</text>
<text font-size="3.5" x="402.4" y="373.3">www.wipropari.com</text>
<g font-size="3.4">
<text x="386" y="187.3">H.T.PROCESS</text>
<text x="386" y="190.9">HARDNESS &amp; DEPTH : REF NOTE</text>
<text x="421" y="187.3">: REF NOTE</text>
<text x="478" y="188.2">MTC REPORT REQURIED</text>
<text x="478" y="191.8">NON DESTRUCTIVE TESTING (IF APPLICABLE)</text>
<text x="386" y="194.5">FINISH &amp; DEPTH</text>
<text x="420.9" y="194.5">: REF NOTE</text>
<text x="478.2" y="197.2">RAW MATERIAL HEAT TREATMENT FINISH COMPOMENT</text>
<text x="386" y="198.1">TEST COUPON SIZE</text>
<text x="386" y="201.7">WELD CLASS</text>
<text x="420.9" y="201.7">: B IF APPLICABLE</text>
<text x="421.5" y="198.1">: O30 (20mmLENGTH - 01NOS)</text>
<text x="485.7" y="200.8">UT</text>
<text x="512.9" y="200.8">DP+UT</text>
<text x="547.2" y="200.8">MPI</text>
</g>
<g font-size="3.1">
<text x="565.2" y="353.5">LIMITS</text>
<text x="562" y="371.7">DRAWING TYPE</text>
<text x="437" y="372.3">DESCRIPTION</text>
<text x="436.5" y="380.9">SURFACE AREA</text>
<text x="453.3" y="380.9">SURFACE TREATMENT</text>
<text x="489.7" y="380.9">MACHINING</text>
<text x="509.5" y="380.9">DESIGN UNIT</text>
<text x="530.6" y="380.9">DESIGN UNIT CD.</text>
<text x="558" y="380.7">TEAM NO.</text>
<text x="570.3" y="380.7">SHEET SIZE</text>
<text x="575.6" y="386.1">A2</text>
<text x="436.4" y="391.1">REFERENCE DWG.</text>
<text x="437.9" y="395.5">DRN.BY</text>
<text x="451.5" y="395.5">CHKD.BY</text>
<text x="466.6" y="395.5">APPD.BY</text>
<text x="486.7" y="395.4">MATERIAL</text>
<text x="488.9" y="391">PART CLASS.</text>
<text x="515.6" y="391">HEAT TREATMENT</text>
<text x="519.6" y="395.9">DRG./PART CODE</text>
<text x="558.9" y="395.6">REV.</text>
<text x="571.4" y="395.6">SCALE</text>
<text x="484.3" y="404.3">NET WEIGHT-Kg</text>
<text x="571.4" y="404.7">SHEET</text>
</g>
<text font-size="3" x="579.5" y="230.1">°</text>
<g font-size="2.8">
<text x="299.1" y="332.1">3.2 ( 0.8 )</text>
<text x="560.5" y="357.7">Gen Tol.: IS 2102</text>
<text x="306.7" y="363.6">3.2 ( 0.8 )</text>
<text x="399.1" y="376.7">1.ALL DIMENSIONS ARE</text>
<text x="399" y="382.7">2.DO NOT SCALE</text>
<text x="399" y="388.7">3.IF IN DOUBT ,</text>
<text x="399" y="395.5">LOCATION :</text>
<text x="420.5" y="396">PUNE</text>
<text x="437.2" y="401.7">03006330</text>
<text x="451.5" y="401.4">03004785</text>
<text x="466.4" y="401.6">03002882</text>
<text x="404.2" y="402">ALL RIGHTS OF REPRODUCTION &amp;</text>
<text x="404.7" y="405.4">DISTRIBUTION ARE RESERVED</text>
</g>
<g font-size="2.7">
<text x="564.6" y="376.2">MACHINING</text>
<text x="399.9" y="379.7">IN mm</text>
<text x="399.8" y="385.7">DRAWING.</text>
<text x="436.9" y="385.5">6.48 in^2</text>
<text x="471.4" y="385.6">#</text>
<text x="498.9" y="385.1">#</text>
<text x="515.2" y="385.5">WPES</text>
<text x="539" y="385.4">0300</text>
<text x="560.6" y="385.3">PL-02</text>
<text x="399.8" y="391.8">ASK TEAM MEMBER</text>
<text x="474.7" y="391.2">---</text>
<text x="507.1" y="391.2">T+S</text>
<text x="560.7" y="391.2">---</text>
<text x="493.4" y="399.6">#</text>
<text x="572.9" y="399.8">2 : 1</text>
<text x="400.1" y="402.5">C</text>
<text x="436.7" y="408.7">08/03/2024</text>
<text x="450.9" y="408.8">08/03/2024</text>
<text x="466" y="409">08/03/2024</text>
<text x="489.6" y="408.5">0.08 kg</text>
<text x="571.5" y="408.7">1 OF 1</text>
</g>
<g font-size="2.5">
<text x="559.2" y="229.9">0.5 R</text>
<text x="572.3" y="230.1">0.5 X 45</text>
<text x="559.4" y="323.5">3 UP TO 6</text>
<text x="558.9" y="327.8">6 UP TO 30</text>
<text x="557.8" y="332">30 UP TO 120</text>
</g>
<g font-size="2.4">
<text x="554.9" y="218.3">DEBURR AND REMOVE SHARP</text>
<text x="555.2" y="221.1">EDGES UNLESS SHARP EDGE</text>
<text x="556.1" y="227.2">UNSP.RADII</text>
<text x="556.8" y="223.8">REQUIREMENT SPECIFIED</text>
<text x="571.4" y="227">UNSP.CHF.</text>
<text x="559.8" y="238">UP TO 10</text>
<text x="576.1" y="238.1">±1.5°</text>
<text x="558.5" y="242.3">10 UP TO 50</text>
<text x="575.5" y="242.3">±0°50'</text>
<text x="557.4" y="250.8">120 UP TO 400</text>
<text x="557.9" y="246.5">50 UP TO 120</text>
<text x="575.5" y="250.8">±0°15'</text>
<text x="575.5" y="246.6">±0°25'</text>
<text x="558.7" y="259.4">0.5 UP TO 3</text>
<text x="559.5" y="263.7">3 UP TO 6</text>
<text x="576.6" y="259.4">±0.1</text>
<text x="576.6" y="263.7">±0.2</text>
<text x="559" y="268">6 UP TO 30</text>
<text x="576.6" y="268">±0.5</text>
<text x="557.9" y="272.2">30 UP TO 120</text>
<text x="576.6" y="272.2">±0.8</text>
<text x="556.9" y="280.7">315 UP TO 1000</text>
<text x="557.3" y="276.5">120 UP TO 315</text>
<text x="576.6" y="276.5">±1.2</text>
<text x="577.7" y="280.7">±2</text>
<text x="556.4" y="284.9">1000 UP TO 2000</text>
<text x="577.6" y="285">±3</text>
<text x="558.9" y="289.2">OVER 2000</text>
<text x="577.7" y="289.3">±4</text>
<text x="560" y="297.9">UP TO 10</text>
<text x="577.1" y="297.9">±1°</text>
<text x="558.5" y="302.1">10 UP TO 50</text>
<text x="575.5" y="302.2">±0°30'</text>
<text x="557.5" y="310.6">120 UP TO 400</text>
<text x="558.2" y="306.4">50 UP TO 120</text>
<text x="575.5" y="310.6">±0°10'</text>
<text x="575.5" y="306.4">±0°20'</text>
<text x="558.8" y="319.2">0.5 UP TO 3</text>
<text x="576.6" y="323.5">±0.1</text>
<text x="576.6" y="319.3">±0.1</text>
<text x="576.7" y="327.8">±0.2</text>
<text x="576.6" y="332">±0.3</text>
<text x="556.8" y="340.6">315 UP TO 1000</text>
<text x="557.3" y="336.3">120 UP TO 315</text>
<text x="576.6" y="336.3">±0.5</text>
<text x="576.6" y="340.6">±0.8</text>
<text x="556.2" y="344.8">1000 UP TO 2000</text>
<text x="576.6" y="344.8">±1.2</text>
<text x="558.9" y="349">OVER 2000</text>
<text x="577.7" y="349">±2</text>
<text x="7.7" y="382.7" transform="rotate(-90 7.7 382.7)">Uploading\2022-23\P23Y5\P23Y5B154440.dft</text>
<text x="7.7" y="409.9" transform="rotate(-90 7.7 409.9)">\\srv01102\ExDM</text>
</g>
<g font-size="2.1">
<text x="558.6" y="232.4">UNSPECIFIED TOL.(FAB)</text>
<text x="559.5" y="234.8">FOR ANGULAR IN mm.</text>
<text x="558.6" y="254">UNSPECIFIED TOL.(FAB)</text>
<text x="560.7" y="256.3">FOR LINEAR IN mm.</text>
<text x="558.7" y="292.4">UNSPECIFIED TOL.(M/C)</text>
<text x="559.6" y="294.7">FOR ANGULAR IN mm.</text>
<text x="558.7" y="313.8">UNSPECIFIED TOL.(M/C)</text>
<text x="560.6" y="316.2">FOR LINEAR IN mm.</text>
</g>
</svg>
